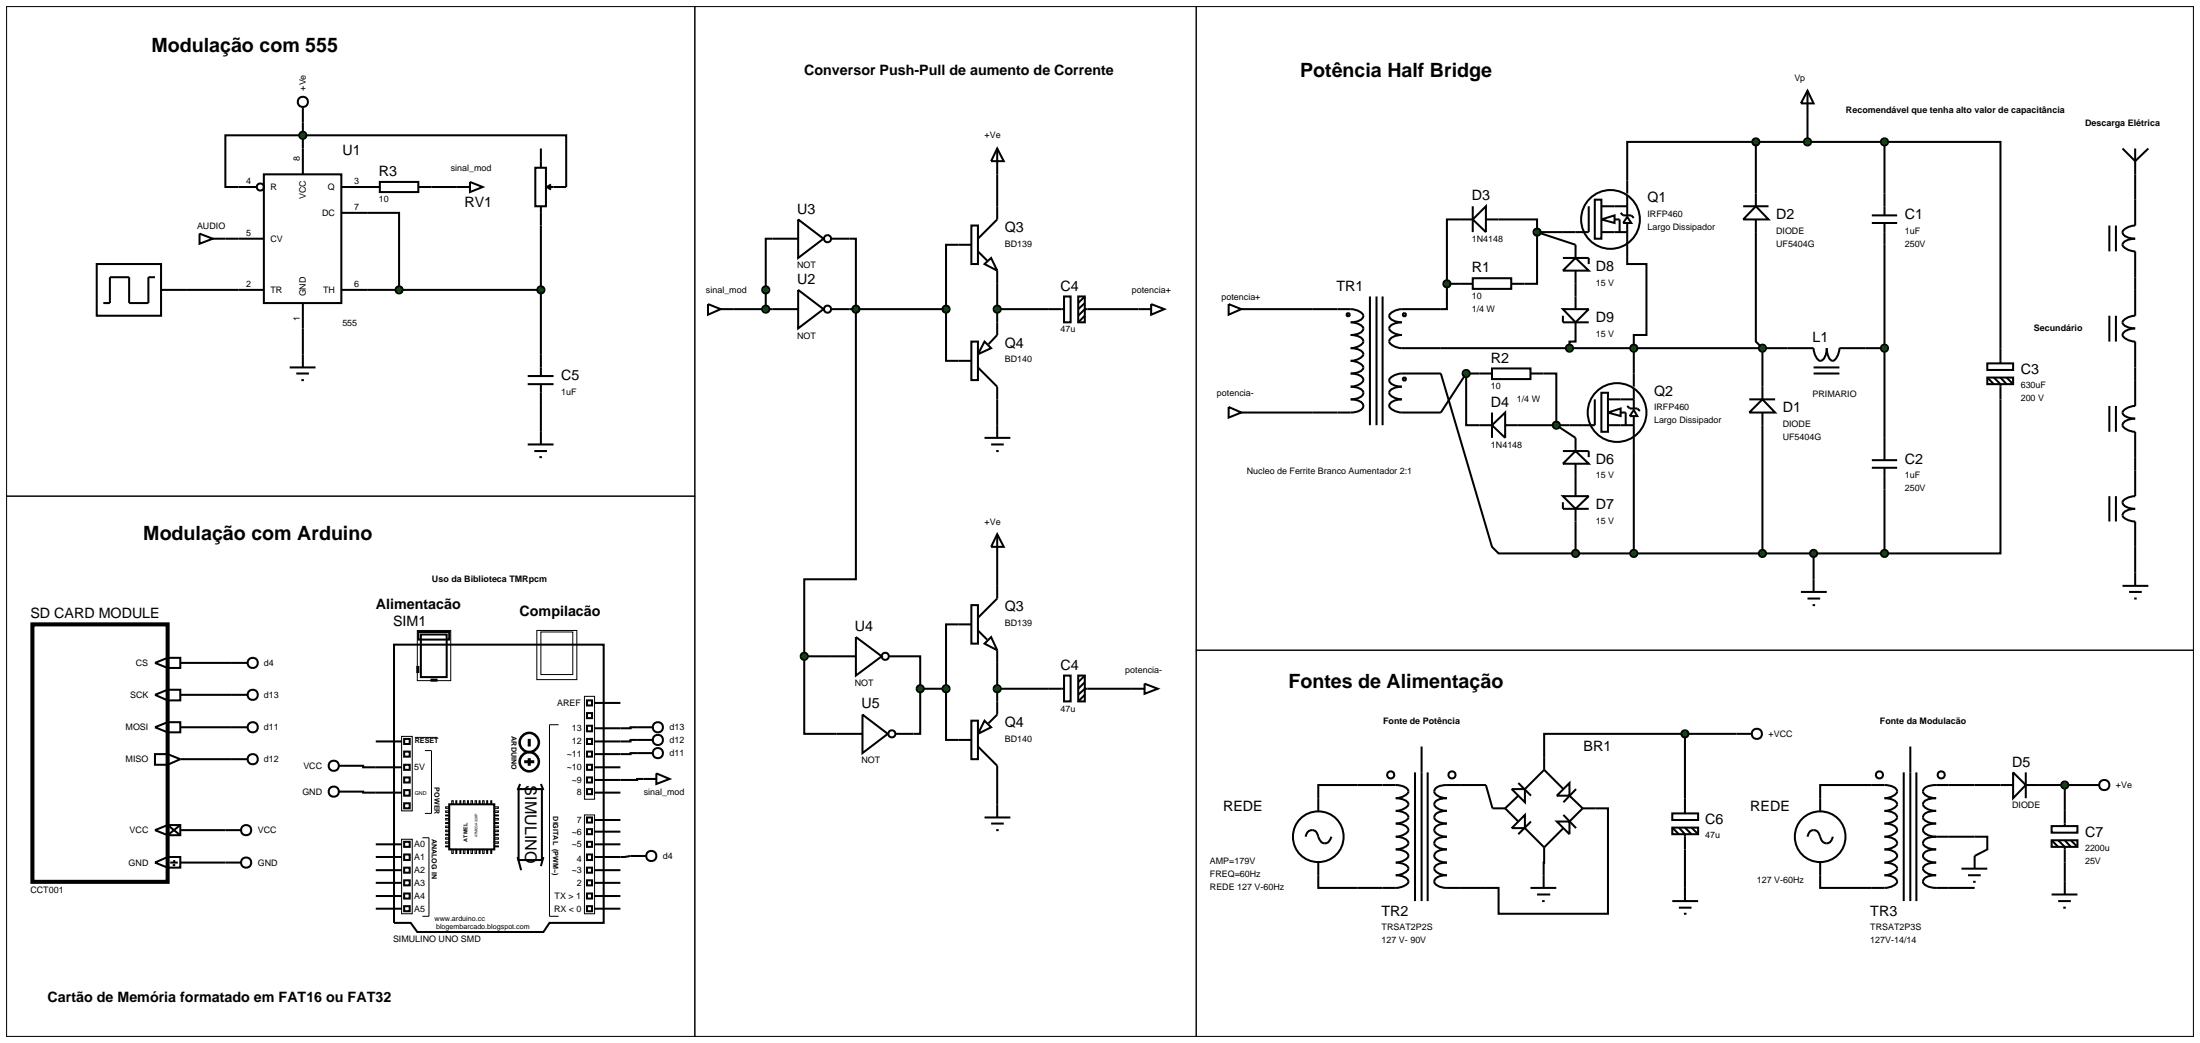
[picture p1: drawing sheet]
<svg xmlns="http://www.w3.org/2000/svg" width="434mm" height="206mm" viewBox="0 0 434 206" stroke-linecap="round" stroke-linejoin="round" font-family="sans-serif">
<g fill="none" stroke="#000" stroke-width=".4">
<path d="M47.1 36.9h-2.6v-10.2h67.3v10.2M59.8 24.2v5.1M85.2 36.9h5M196.9 34.4v6.3M314.9 39.4h1.3v7.7h-1.3zM321.3 38.4v4.1M346.7 28h-25.4v10.2M346.7 28v12.7M346.7 28h25.4M356.9 22.9v5.1M372.1 28h22.9v40.7M372.1 28v10.2"/>
<path d="M421.6 36.9v2.5M36.9 57.2h10.2M44.5 47.1h2.6M72.5 42h6.3v15.2M72.5 57.2h34.3M106.8 44.5v25.4M152.5 47.1h-1.3v13.9M167.7 47.1h1.3v67.2h-10.2v15.2M189.3 48.3h-2.5v12.7M196.9 56v7.6M285.7 56v5h-1.2M285.7 56h2.6"/>
<path d="M288.3 43.3h-2.6v12.7M295.9 43.3h7.6v2.5M303.5 45.8v10.2h-2.5M303.5 45.8l7.6 2.5M311.1 56v2.5M313.7 40.7v5.1h-10.2M316.2 43.3l2.6-.8v1.5zM316.2 45.8h5.1M316.2 40.7h5.1M318.8 43.3h1v2.5M320 42l.5 .5h1.6l.5 .5M321.3 44v8.1h3.8v14h-2.5v10.2"/>
<path d="M321.3 42.8l.8 1.2h-1.6zM344.2 40.7h5M346.7 43.3v24.1l1.3 1.3v10.1M346.7 40.7l2.5 2.6h-5zM372.1 48.3v38.1M421.6 54.7v2.5M59.8 64.8v5.1M144.9 61h7.6M167.7 61h19.1M186.8 61v10.2h2.5M196.9 78.8v5.1M196.9 61h10.2"/>
<path d="M217.2 61h7.6M247.6 61h11.5M284.5 73.7l10.1 34.2 1.3 1.3h15.2M284.5 68.7h73.6a2.73 2.73 0 0 0 1.3 2.5 2.28 2.28 0 0 0 1.3-2.5 2.36 2.36 0 0 0 1.2 2.5 2.73 2.73 0 0 0 1.3-2.5h8.9M289.5 73.7v10.2h2.6M289.5 73.7h2.6M289.5 73.7l-5 7.7M304.8 73.7h2.5v10.2l3.8 2.5M311.1 66.1v1.3h-1.2v1.3M314.9 78.8v5.1h-15.2M316.2 77.5h1.3v7.7h-1.3zM317.5 78.8h5.1"/>
<path d="M322.6 76.5v4.1M345.4 78.8h5.1M358.1 73.7h5.1M358.1 72.5h5.1M395 78.8v30.4h-22.9M421.6 72.5v2.5M106.8 80.1v5.1M247.6 81.4h11.5M311.1 94.1v1.2M317.5 81.4l2.5-.8v1.5zM317.5 83.9h5.1M320 81.4h1v2.5"/>
<path d="M321.3 80.1l.5 .5h1.5l.5 .5M322.6 80.9l.7 1.2h-1.5zM322.6 82.1v27.1M345.4 81.4l2.6-2.6 2.5 2.6zM348 81.4v27.8M372.1 96.6v12.6M421.6 90.2v2.6M196.9 110.5v5.1M311.1 109.2h61M311.1 102.9v6.3M358.1 109.2v5.1M421.6 107.9v5.1"/>
<path d="M35.6 137.1h10.2M35.6 130.8h10.2M158.8 129.5v15.3h6.4M158.8 129.5h5.1M179.1 129.5h2.6v6.4M181.7 135.9v8.9h-1.3M181.7 135.9h5.1M186.8 135.9v10.1h2.5M189.3 123.2h-2.5v12.7M196.9 130.8v7.6M196.9 135.9h10.2M217.2 135.9h6.3"/>
<path d="M35.6 149.8h10.2M35.6 143.5h10.2M69.9 151.1h1.8v.3h2.5M69.9 156.2h1.8v.2h2.5M125.8 148.6h-1.3v.2h-2M125.8 146h-1.3v.3h-2M125.8 143.5h-1.3v.2h-2M127.1 153.7h-1.3v.2h-3.3M196.9 153.7v5M268 154.9h-7.7v2.6M293.4 154.9l1.3 4.6M315 159.5h2.5v20.8h-21.6v-5.1h-2.5"/>
<path d="M332.7 144.8h-27.8v4.6M332.7 144.8v12.7M332.7 144.8h10.2M364.5 154.9h-5.1v2.6M389.9 154.9h5.1M402.6 154.9h8.9M407.7 154.9v5.1M35.6 170.2h8.9M35.6 163.8h8.9M124.5 168.9l-2 .2M260.3 172.7v2.5h7.7M304.9 169.7l-.1 3"/>
<path d="M332.7 167.6v7.6M359.4 172.7v2.5h5.1M389.9 165.1h2.5v2.5l-2.5 1.3M407.7 170.2v3.8"/>
<circle cx="318" cy="43.3" r="5.8"/>
<circle cx="319.3" cy="81.4" r="5.8"/>
</g>
<g fill="#004000" stroke="#000" stroke-width=".4">
<path d="M347.5 68.2l.5-.2-.7 .7zM348 68a.68 .68 0 0 1 .7 .7zM348.7 68.7a.68 .68 0 0 1-.7 .7zM347.3 68.7l.7 .7a.68 .68 0 0 1-.7-.7z"/>
<path d="M322.1 68.2l.5-.2-.7 .7zM322.6 68a.68 .68 0 0 1 .7 .7zM323.3 68.7a.68 .68 0 0 1-.7 .7zM321.9 68.7l.7 .7a.68 .68 0 0 1-.7-.7z"/>
</g>
<g fill="#004000">
<path d="M347.3 68.7l.7-.7 .7 .7-.7 .7z"/>
<path d="M321.9 68.7l.7-.7 .7 .7-.7 .7z"/>
</g>
<g fill="none" stroke="#000" stroke-width=".4">
<path d="M372.1 38.2v4.3M369.6 44h5M369.6 42.5h5M372.1 44v4.3M392.4 71.7h5.1v1.3h-5.1zM392.4 74.5h5.1v1.3h-5.1zM392.4 74.5l1.3 1.3M393.7 74.5l1.3 1.3v3M395 68.7v3M395 74.5l1.2 1.3M396.2 74.5l1.3 1.3M369.6 92.3h5"/>
<path d="M369.6 90.8h5M372.1 86.4v4.4M372.1 92.3v4.3"/>
</g>
<g fill="#004000" stroke="#000" stroke-width=".4">
<path d="M346.2 27.5l.5-.2-.7 .7zM346.7 27.3a.68 .68 0 0 1 .7 .7zM347.4 28a.68 .68 0 0 1-.7 .7zM346 28l.7 .7a.68 .68 0 0 1-.7-.7z"/>
<path d="M347.5 108.7l.5-.2-.7 .7zM348 108.5a.68 .68 0 0 1 .7 .7zM348.7 109.2a.68 .68 0 0 1-.7 .7zM347.3 109.2l.7 .7a.68 .68 0 0 1-.7-.7z"/>
</g>
<g fill="#004000">
<path d="M346 28l.7-.7 .7 .7-.7 .7z"/>
<path d="M347.3 109.2l.7-.7 .7 .7-.7 .7z"/>
</g>
<g fill="none" stroke="#000" stroke-width=".4">
<path d="M270.5 58.5v25.4M271.8 58.5v25.4M273 58.5v25.4M288.3 56h2.5M288.3 43.3h2.5M290.8 54.9h7.6v2.1h-7.6zM290.8 40.7v5.1M293.4 40.7v5.1l-2.6-2.5zM293.4 43.3h2.5M298.4 56h2.6M259.1 61h7.6a2.6 2.6 0 0 1 2.5 1.3 2.2 2.2 0 0 1-2.5 1.3 2.58 2.58 0 0 1 2.5 1.2 2.2 2.2 0 0 1-2.5 1.3 2.2 2.2 0 0 1 2.5 1.3 2.6 2.6 0 0 1-2.5 1.3 2.28 2.28 0 0 1 2.5 1.2 2.6 2.6 0 0 1-2.5 1.3 2.6 2.6 0 0 1 2.5 1.3 2.28 2.28 0 0 1-2.5 1.2 2.2 2.2 0 0 1 2.5 1.3 2.6 2.6 0 0 1-2.5 1.3 2.28 2.28 0 0 1 2.5 1.2 2.2 2.2 0 0 1-2.5 1.3 2.2 2.2 0 0 1 2.5 1.3 2.2 2.2 0 0 1-2.5 1.3h-7.6M284.5 61h-7.7a2.73 2.73 0 0 0-2.5 1.3 2.27 2.27 0 0 0 2.5 1.3 2.36 2.36 0 0 0-2.5 1.2 2.55 2.55 0 0 0 2.5 1.3 2.27 2.27 0 0 0-2.5 1.3 2.73 2.73 0 0 0 2.5 1.3h7.7"/>
<path d="M284.5 73.7h-7.7a2.73 2.73 0 0 0-2.5 1.3 2.27 2.27 0 0 0 2.5 1.3 2.36 2.36 0 0 0-2.5 1.2 2.55 2.55 0 0 0 2.5 1.3 2.27 2.27 0 0 0-2.5 1.3 2.73 2.73 0 0 0 2.5 1.3h7.7M292.1 73.7h2.5M294.6 72.7h7.6v2.1h-7.6zM302.2 73.7h2.6M292.1 83.9h2.5M294.6 83.9l2.6-2.5v5zM294.6 81.4v5M297.2 83.9h2.5"/>
<circle cx="266.2" cy="62.1" r=".31"/>
<circle cx="277.3" cy="62.1" r=".31"/>
<circle cx="277.3" cy="74.8" r=".31"/>
</g>
<g fill="#004000" stroke="#000" stroke-width=".4">
<path d="M285.2 55.5l.5-.2-.7 .7zM285.7 55.3a.68 .68 0 0 1 .7 .7zM285.7 56.7l.7-.7a.68 .68 0 0 1-.7 .7zM285 56l.7 .7a.68 .68 0 0 1-.7-.7z"/>
<path d="M303 45.3l.5-.2-.7 .7zM303.5 45.1a.68 .68 0 0 1 .7 .7zM304.2 45.8a.68 .68 0 0 1-.7 .7zM302.8 45.8l.7 .7a.68 .68 0 0 1-.7-.7z"/>
<path d="M306.8 83.4l.5-.2-.7 .7zM307.3 83.2a.68 .68 0 0 1 .7 .7zM308 83.9a.68 .68 0 0 1-.7 .7zM306.6 83.9l.7 .7a.68 .68 0 0 1-.7-.7z"/>
</g>
<g fill="#004000">
<path d="M285.7 55.3l.7 .7-.7 .7-.7-.7z"/>
<path d="M303.5 45.1l.7 .7-.7 .7-.7-.7z"/>
<path d="M307.3 83.2l.7 .7-.7 .7-.7-.7z"/>
</g>
<path d="M236.2 1.3h196.9v127h-196.9z" fill="none" stroke="#000" stroke-width=".2"/>
<g fill="none" stroke="#000" stroke-width=".4">
<path d="M189.3 48.3h2.5M191.8 44.5h1.3v7.6h-1.3zM193.1 49.6l1.8 1.8M194.4 52.1l1.3-1.2 1.2 2.5zM196.9 40.7v2.6l-3.8 3.8M196.9 53.4v2.6M210.1 58.5h1.3v5.1h-1.3zM212.9 58.5h1.3v5.1h-1.3zM214.2 58.5l-1.3 1.3M214.2 59.8l-1.3 1.2M189.3 71.2h2.5M191.8 67.4h1.3v7.6h-1.3z"/>
<path d="M193.1 72.5l3.8 3.8v2.5M194.4 67.4l1.3 1.3-2.6 1.2zM196.9 63.6v2.5l-1.7 1.8M207.1 61h3M214.2 62.3l-1.3 1.3M217.2 61h-3l-1.3 1.3"/>
</g>
<path d="M196.4 60.5l.5-.2-.7 .7zM196.9 60.3a.68 .68 0 0 1 .7 .7zM197.6 61a.68 .68 0 0 1-.7 .7zM196.2 61l.7 .7a.68 .68 0 0 1-.7-.7z" fill="#004000" stroke="#000" stroke-width=".4"/>
<path d="M196.2 61l.7-.7 .7 .7-.7 .7z" fill="#004000"/>
<g fill="none" stroke="#000" stroke-width=".4">
<path d="M47.1 36.9h3.5M52.1 34.4h15.3v25.4h-15.3zM59.8 21.2v3M59.8 29.3v5.1M67.4 36.9h7.6M75 35.9h7.6v2h-7.6zM82.6 36.9h2.6M105.7 33.1h2.1v7.6h-2.1zM106.8 29.3v3.8M108 36.9h3.8M108 36.9l.8 .5M108.8 36.4l-.8 .5"/>
<path d="M47.1 57.2h5M47.1 47.1h5M59.8 59.8v5M67.4 42h5.1M67.4 57.2h5.1M106.8 40.7v3.8M57.2 72.5h5.1M58.5 73.7h2.5M59.5 75h.5M59.8 69.9v2.6M104.2 74.2h5.1M104.2 75.8h5.1"/>
<path d="M106.8 69.9v4.3M106.8 75.8v4.3M104.2 87.7h5.1M105.5 89h2.5M106.5 90.2h.5M106.8 85.2v2.5M194.4 86.4h5.1M195.7 87.7h2.5M196.7 89h.5M196.9 83.9v2.5"/>
<circle cx="51.4" cy="36.9" r=".7"/>
<circle cx="59.8" cy="20.1" r="1.01"/>
</g>
<path d="M59.3 26.2l.5-.2-.7 .7zM59.8 26a.68 .68 0 0 1 .7 .7zM60.5 26.7a.68 .68 0 0 1-.7 .7zM59.1 26.7l.7 .7a.68 .68 0 0 1-.7-.7z" fill="#004000" stroke="#000" stroke-width=".4"/>
<path d="M59.8 26l.7 .7-.7 .7-.7-.7z" fill="#004000"/>
<path d="M1.3 1.3h135.9v96.6h-135.9zM236.2 128.3h196.9v76.2h-196.9z" fill="none" stroke="#000" stroke-width=".2"/>
<g fill="none" stroke="#000" stroke-width=".4">
<path d="M260.3 157.5v2.5M268 154.9h7.6a2.27 2.27 0 0 1 2.5 1.3 2.73 2.73 0 0 1-2.5 1.3 2.36 2.36 0 0 1 2.5 1.2 2.73 2.73 0 0 1-2.5 1.3 2.28 2.28 0 0 1 2.5 1.3 2.7 2.7 0 0 1-2.5 1.2 2.27 2.27 0 0 1 2.5 1.3 2.73 2.73 0 0 1-2.5 1.3 2.27 2.27 0 0 1 2.5 1.3 2.7 2.7 0 0 1-2.5 1.2 2.27 2.27 0 0 1 2.5 1.3 2.73 2.73 0 0 1-2.5 1.3 2.36 2.36 0 0 1 2.5 1.2 2.73 2.73 0 0 1-2.5 1.3 2.28 2.28 0 0 1 2.5 1.3 2.7 2.7 0 0 1-2.5 1.2h-7.6M279.4 152.4v25.4M280.7 147.3v30.5M281.9 152.4v25.4M293.4 154.9h-7.7a2.77 2.77 0 0 0-2.4 .9 .93 .93 0 0 0 .6 1.2l1.1 .4 .7 .1a2.92 2.92 0 0 0-2.4 .9 .9 .9 0 0 0 .6 1.1l1.1 .4 .7 .1a2.77 2.77 0 0 0-2.4 .9 .87 .87 0 0 0 .6 1.2l1.1 .3 .7 .1a2.77 2.77 0 0 0-2.4 .9 .93 .93 0 0 0 .6 1.2l1.1 .4 .7 .1a2.77 2.77 0 0 0-2.4 .9 .87 .87 0 0 0 .6 1.2l1.1 .3 .7 .1a2.77 2.77 0 0 0-2.4 .9 .93 .93 0 0 0 .6 1.2l1.1 .4 .7 .1a2.92 2.92 0 0 0-2.4 .9 .9 .9 0 0 0 .6 1.1l1.1 .4 .7 .1a2.77 2.77 0 0 0-2.4 .9 .87 .87 0 0 0 .6 1.2l1.1 .3 .7 .1h7.7M294.7 159.5h2.5M297.2 159.5l2.6 2.6M298.5 155.7h2.6v2.6zM299.8 154.5l2.5 2.5M299.8 157l-2.6 2.5M304.9 151.9l-3.8 3.8"/>
<path d="M304.9 151.9l3.8 3.8M304.9 149.4v2.5M307.4 157l2.5-2.5v2.5zM309.9 157l2.6 2.5M311.2 155.7l-2.5 2.6M312.5 159.5l-2.6 2.6M312.5 159.5h2.5M332.7 157.5v3M342.9 144.8h3M359.4 157.5v2.5M364.5 154.9h7.6a2.2 2.2 0 0 1 2.5 1.3 2.6 2.6 0 0 1-2.5 1.3 2.28 2.28 0 0 1 2.5 1.2 2.6 2.6 0 0 1-2.5 1.3 2.2 2.2 0 0 1 2.5 1.3 2.57 2.57 0 0 1-2.5 1.2 2.2 2.2 0 0 1 2.5 1.3 2.6 2.6 0 0 1-2.5 1.3 2.2 2.2 0 0 1 2.5 1.3 2.58 2.58 0 0 1-2.5 1.2 2.2 2.2 0 0 1 2.5 1.3 2.6 2.6 0 0 1-2.5 1.3 2.28 2.28 0 0 1 2.5 1.2 2.6 2.6 0 0 1-2.5 1.3 2.2 2.2 0 0 1 2.5 1.3 2.57 2.57 0 0 1-2.5 1.2h-7.6M375.9 152.4v25.4"/>
<path d="M377.2 147.3v30.5M378.4 152.4v25.4M389.9 154.9h-7.6a2.9 2.9 0 0 0-2.5 .9 .92 .92 0 0 0 .6 1.2l1.2 .4 .7 .1a3.1 3.1 0 0 0-2.5 .9 .9 .9 0 0 0 .6 1.1l1.2 .4 .7 .1a2.9 2.9 0 0 0-2.5 .9 .86 .86 0 0 0 .6 1.2l1.2 .3 .7 .1a2.9 2.9 0 0 0-2.5 .9 .92 .92 0 0 0 .6 1.2l1.2 .4 .7 .1M257.8 165.1a1.25 1.25 0 0 1 1.3-1.3 1.25 1.25 0 0 1 1.2 1.3 1.3 1.3 0 0 0 2 1l.6-1M260.3 170.2v2.5M298.5 163.4l2.6-2.6v2.6zM301.1 163.4l3.8 3.8M302.2 175.2h5.1M302.3 162.1l-2.5 2.5M303.5 176.5h2.6M304.5 177.8h.5M304.8 172.7v2.5"/>
<path d="M304.9 167.2v2.5M307.4 162.1h2.5v2.5zM308.7 160.8l2.5 2.6M308.7 163.4l-3.8 3.8M330.2 160.5h5.1v1.3h-5.1zM330.2 163.3h5.1v1.3h-5.1zM330.2 163.3l1.3 1.3M330.2 177.8h5.1M331.5 163.3l1.2 1.3v3M331.5 179.1h2.5M332.7 175.2v2.6M332.7 163.3l1.3 1.3"/>
<path d="M334 163.3l1.3 1.3M356.9 165.1a1.19 1.19 0 0 1 1-1.3 1.19 1.19 0 0 1 1.3 .9l.2 .4a1.25 1.25 0 0 0 1.3 1.3 1.25 1.25 0 0 0 1.2-1.3M359.4 170.2v2.5M382.3 165.1a2.9 2.9 0 0 0-2.5 .9 .86 .86 0 0 0 .6 1.2l1.2 .3 .7 .1a2.9 2.9 0 0 0-2.5 .9 .92 .92 0 0 0 .6 1.2l1.2 .4 .7 .1a3.1 3.1 0 0 0-2.5 .9 .9 .9 0 0 0 .6 1.1l1.2 .4 .7 .1a2.9 2.9 0 0 0-2.5 .9 .86 .86 0 0 0 .6 1.2l1.2 .3 .7 .1h7.6M382.3 165.1h7.6M332.5 180.3h.5"/>
<circle cx="274.6" cy="152.9" r=".7"/>
<circle cx="286.7" cy="152.9" r=".7"/>
<circle cx="346.9" cy="144.8" r="1.01"/>
<circle cx="371.1" cy="152.9" r=".7"/>
<circle cx="383.3" cy="152.9" r=".7"/>
<circle cx="260.3" cy="165.1" r="5"/>
<circle cx="359.4" cy="165.1" r="5"/>
</g>
<path d="M332.2 144.3l.5-.2-.7 .7zM332.7 144.1a.68 .68 0 0 1 .7 .7zM332.7 145.5l.7-.7a.68 .68 0 0 1-.7 .7zM332 144.8l.7 .7a.68 .68 0 0 1-.7-.7z" fill="#004000" stroke="#000" stroke-width=".4"/>
<path d="M332.7 144.1l.7 .7-.7 .7-.7-.7z" fill="#004000"/>
<g fill="none" stroke="#000" stroke-width=".4">
<path d="M419.1 29.3l2.5 2.5 2.6-2.5M421.6 39.4v5.1a2.73 2.73 0 0 0-2.5 1.3 2.28 2.28 0 0 0 2.5 1.3 2.36 2.36 0 0 0-2.5 1.2 2.73 2.73 0 0 0 2.5 1.3v5.1M421.6 29.3v7.6M416.5 44.5v5.1M417.8 44.5v5.1M421.6 57.2v5.1a2.73 2.73 0 0 0-2.5 1.3 2.36 2.36 0 0 0 2.5 1.2 2.4 2.4 0 0 0-2.5 1.3 2.73 2.73 0 0 0 2.5 1.3v5.1M416.5 62.3v5.1M417.8 62.3v5.1M421.6 75v5.1a2.73 2.73 0 0 0-2.5 1.3 2.36 2.36 0 0 0 2.5 1.2 2.27 2.27 0 0 0-2.5 1.3 2.73 2.73 0 0 0 2.5 1.3v5M416.5 80.1v5.1M416.5 97.9v5M417.8 80.1v5.1"/>
<path d="M417.8 97.9v5M421.6 92.8v5.1a2.7 2.7 0 0 0-2.5 1.2 2.27 2.27 0 0 0 2.5 1.3 2.28 2.28 0 0 0-2.5 1.3 2.7 2.7 0 0 0 2.5 1.2v5M191.8 119.4h1.3v7.6h-1.3zM196.9 115.6v2.5l-3.8 3.8M355.6 116.8h5.1M356.9 118.1h2.5M357.9 119.4h.5M358.1 114.3v2.5M419.1 115.6h5.1M420.4 116.8h2.5M421.4 118.1h.5M421.6 113v2.6"/>
<path d="M77.8 127.2h41.4v54.9h-10.7l-1.2 1.8h-24.9l-1.3-1.8h-3.3zM82.4 131.6h.2v1h-.2zM82.6 124.7h6.1v1.5h-6.1zM83.1 125.2h5.1v8.4h-5.1zM85.2 134.1h1v.2h-1zM115.9 138.2h1v1h-1zM117.4 138.7h5.1M189.3 123.2h2.5M193.1 124.4l1.8 1.8M194.4 127l1.3-1.3 1.2 2.6zM196.9 128.3v2.5M196.9 138.4v2.6l-1.7 1.7"/>
<path d="M207.1 135.9h3M210.1 133.3h1.3v5.1h-1.3zM212.9 133.3h1.3v5.1h-1.3zM214.2 133.3l-1.3 1.3M214.2 134.6l-1.3 1.3M214.2 137.1l-1.3 1.3M217.2 135.9h-3l-1.3 1.2M74.2 156.4h5.1M74.2 151.4h5.1M74.2 146.3h5.1M79.8 145.8h1.1v1h-1.1zM79.8 148.3h1.1v1h-1.1z"/>
<path d="M79.8 150.9h1.1v1h-1.1zM79.8 153.4h1.1v1h-1.1zM79.8 155.9h1.1v1.1h-1.1zM79.8 158.5h1.1v1h-1.1zM88.7 158.7h8.9v8.9h-8.9zM102.4 155.7h4.6v14h-4.6zM102.7 154.7l-.5 1.2M106.8 154.7l.5 1.2M115.9 143.2h1v1.1h-1zM115.9 145.8h1v1h-1zM115.9 148.3h1v1h-1zM115.9 150.9h1v1h-1z"/>
<path d="M115.9 153.4h1v1h-1zM115.9 155.7h1v1h-1zM115.9 140.7h1v1h-1zM117.4 156.4h5.1M117.4 153.9h5.1M117.4 151.4h5.1M117.4 148.8h5.1M117.4 146.3h5.1M117.4 143.7h5.1M189.3 146h2.5M191.8 142.2h1.3v7.6h-1.3zM193.1 147.3l3.8 3.8v2.6"/>
<path d="M194.4 142.2l1.3 1.3-2.6 1.3zM395 154.9h2.5M397.5 152.4l2.5 2.5-2.5 2.6zM400 152.4v5.1M400 154.9h2.6M407.7 160v3M411.5 154.9h3M74.2 179.3h5.1M74.2 176.8h5.1M74.2 174.2h5.1M74.2 171.7h5.1M74.2 169.1h5.1"/>
<path d="M74.2 166.6h5.1M79.8 166.1h1.1v1h-1.1zM79.8 168.6h1.1v1.1h-1.1zM79.8 171.2h1.1v1h-1.1zM79.8 173.7h1.1v1h-1.1zM79.8 176.3h1.1v1h-1.1zM79.8 178.8h1.1v1h-1.1zM102.2 169.1l.7 2.6M107.3 169.1l-.5 1.8M115.9 161.3h1v1h-1zM115.9 163.6h1v1h-1zM115.9 166.1h1v1h-1z"/>
<path d="M115.9 168.6h1v1.1h-1zM115.9 171.2h1v1h-1zM115.9 173.7h1v1h-1zM115.9 176.3h1v1h-1zM115.9 178.8h1v1h-1zM117.4 179.3h5.1M117.4 176.8h5.1M117.4 174.2h5.1M117.4 171.7h5.1M117.4 169.1h5.1M117.4 166.6h5.1M117.4 164.1h5.1"/>
<path d="M117.4 161.8h5.1M405.1 163h5.1v1.3h-5.1zM405.1 165.8h5.1v1.3h-5.1zM405.1 165.8l1.3 1.3M406.4 165.8l1.3 1.3v3.1M407.7 165.8l1.2 1.3M408.9 165.8l1.3 1.3"/>
<circle cx="415.5" cy="154.9" r="1.01"/>
</g>
<g fill="none" stroke="#000" stroke-width=".2">
<path d="M1.3 97.9h135.9v106.6h-135.9zM82.4 124.4h6.6v9.9h-6.6zM106 124.4h7.9v9.7h-7.9zM106.8 124.7h6.3v8.4h-6.3zM115.4 137.4h2v20.3h-2zM79.3 145.3h2.1v14.7h-2.1zM81.9 145.5h4.5M83.9 148.1h1.3v12.4h-1.3M88 159.2h.7v.3h-.7zM89.2 158h.3v.7h-.3zM90 158h.2v.7h-.2zM90.8 158h.2v.7h-.2z"/>
<path d="M91.5 158h.3v.7h-.3zM92.3 158h.2v.7h-.2zM93 158h.3v.7h-.3zM93.8 158h.3v.7h-.3zM94.6 158h.2v.7h-.2zM95.3 158h.3v.7h-.3zM96.1 158h.2v.7h-.2zM96.9 158h.2v.7h-.2zM97.6 159.2h.8v.3h-.8zM110.3 143h-1.8v37.8h1.8M79.3 165.6h2.1v14.7h-2.1zM83.4 165.3h1.3v15.5h-1.3"/>
<path d="M88 160h.7v.3h-.7zM88 160.8h.7v.2h-.7zM88 161.5h.7v.3h-.7zM88 162.3h.7v.2h-.7zM88 163h.7v.3h-.7zM88 163.8h.7v.3h-.7zM88 164.6h.7v.2h-.7zM88 165.3h.7v.3h-.7zM88 166.1h.7v.3h-.7zM88 166.9h.7v.2h-.7zM89.2 167.6h.3v.8h-.3zM90 167.6h.2v.8h-.2z"/>
<path d="M90.8 167.6h.2v.8h-.2zM91.5 167.6h.3v.8h-.3zM92.3 167.6h.2v.8h-.2zM93 167.6h.3v.8h-.3zM93.8 167.6h.3v.8h-.3zM94.6 167.6h.2v.8h-.2zM95.3 167.6h.3v.8h-.3zM96.1 167.6h.2v.8h-.2zM96.9 167.6h.2v.8h-.2zM97.6 160h.8v.3h-.8zM97.6 160.8h.8v.2h-.8zM97.6 161.5h.8v.3h-.8z"/>
<path d="M97.6 162.3h.8v.2h-.8zM97.6 163h.8v.3h-.8zM97.6 163.8h.8v.3h-.8zM97.6 164.6h.8v.2h-.8zM97.6 165.3h.8v.3h-.8zM97.6 166.1h.8v.3h-.8zM97.6 166.9h.8v.2h-.8zM115.4 160.8h2v19.5h-2z"/>
</g>
<g fill="none" stroke="#000" stroke-width=".5">
<circle cx="104.5" cy="150.3" r="1.89"/>
<circle cx="104.5" cy="146.5" r="1.89"/>
</g>
<path d="M103.5 150.3h2M104.5 145.8v1.5M104.5 149.6v1.5" fill="none" stroke="#000" stroke-width=".6" stroke-linecap="butt"/>
<path d="M196.4 135.4l.5-.2-.7 .7zM196.9 135.2a.68 .68 0 0 1 .7 .7zM197.6 135.9a.68 .68 0 0 1-.7 .7zM196.2 135.9l.7 .7a.68 .68 0 0 1-.7-.7z" fill="#004000" stroke="#000" stroke-width=".4"/>
<path d="M196.2 135.9l.7-.7 .7 .7-.7 .7z" fill="#004000"/>
<path d="M196.9 158.7v2.6M194.4 161.3h5.1M195.7 162.5h2.5M196.7 163.8h.5" fill="none" stroke="#000" stroke-width=".4"/>
<g fill="#004000" stroke="#000" stroke-width=".4">
<path d="M289 73.2l.5-.2-.7 .7zM289.5 73a.68 .68 0 0 1 .7 .7zM290.2 73.7a.68 .68 0 0 1-.7 .7zM288.8 73.7l.7 .7a.68 .68 0 0 1-.7-.7z"/>
<path d="M322.1 108.7l.5-.2-.7 .7zM322.6 108.5a.68 .68 0 0 1 .7 .7zM323.3 109.2a.68 .68 0 0 1-.7 .7zM321.9 109.2l.7 .7a.68 .68 0 0 1-.7-.7z"/>
<path d="M357.6 108.7l.5-.2-.7 .7zM358.1 108.5a.68 .68 0 0 1 .7 .7zM358.8 109.2a.68 .68 0 0 1-.7 .7zM357.4 109.2l.7 .7a.68 .68 0 0 1-.7-.7z"/>
<path d="M371.6 108.7l.5-.2-.7 .7zM372.1 108.5a.68 .68 0 0 1 .7 .7zM372.8 109.2a.68 .68 0 0 1-.7 .7zM371.4 109.2l.7 .7a.68 .68 0 0 1-.7-.7z"/>
</g>
<g fill="#004000">
<path d="M288.8 73.7l.7-.7 .7 .7-.7 .7z"/>
<path d="M321.9 109.2l.7-.7 .7 .7-.7 .7z"/>
<path d="M357.4 109.2l.7-.7 .7 .7-.7 .7z"/>
<path d="M371.4 109.2l.7-.7 .7 .7-.7 .7z"/>
</g>
<path d="M387.3 171.4h5.1M388.6 172.7h2.5M389.6 174h.5M389.9 168.9v2.5M405.1 176.5h5.1M406.4 177.8h2.5M407.4 179.1h.5M407.7 174v2.5" fill="none" stroke="#000" stroke-width=".4"/>
<path d="M407.2 154.4l.5-.2-.7 .7zM407.7 154.2a.68 .68 0 0 1 .7 .7zM408.4 154.9a.68 .68 0 0 1-.7 .7zM407 154.9l.7 .7a.68 .68 0 0 1-.7-.7z" fill="#004000" stroke="#000" stroke-width=".4"/>
<path d="M407.7 154.2l.7 .7-.7 .7-.7-.7z" fill="#004000"/>
<g fill="none" stroke="#000" stroke-width=".4">
<path d="M152.5 47.1h5.1M157.6 57.2l5 3.8-5 3.8zM157.6 43.3l5 3.8-5 3.8zM164.2 47.1h3.5M152.5 61h5.1M164.2 61h3.5M163.9 129.5h5.1M169 125.7l5.1 3.8-5.1 3.8zM175.6 129.5h3.5M165.2 144.8h5.1M170.3 141l5 3.8-5 3.8zM176.9 144.8h3.5"/>
<circle cx="163.4" cy="47.1" r=".7"/>
<circle cx="163.4" cy="61" r=".7"/>
<circle cx="174.8" cy="129.5" r=".7"/>
<circle cx="176.1" cy="144.8" r=".7"/>
</g>
<g fill="#004000" stroke="#000" stroke-width=".4">
<path d="M168.5 60.5l.5-.2-.7 .7zM169 60.3a.68 .68 0 0 1 .7 .7zM169.7 61a.68 .68 0 0 1-.7 .7zM168.3 61l.7 .7a.68 .68 0 0 1-.7-.7z"/>
<path d="M186.3 60.5l.5-.2-.7 .7zM186.8 60.3a.68 .68 0 0 1 .7 .7zM187.5 61a.68 .68 0 0 1-.7 .7zM186.1 61l.7 .7a.68 .68 0 0 1-.7-.7z"/>
<path d="M186.3 135.4l.5-.2-.7 .7zM186.8 135.2a.68 .68 0 0 1 .7 .7zM187.5 135.9a.68 .68 0 0 1-.7 .7zM186.1 135.9l.7 .7a.68 .68 0 0 1-.7-.7z"/>
<path d="M150.7 56.7l.5-.2-.7 .7zM151.2 56.5a.68 .68 0 0 1 .7 .7zM151.2 57.9l.7-.7a.68 .68 0 0 1-.7 .7zM150.5 57.2l.7 .7a.68 .68 0 0 1-.7-.7z"/>
<path d="M181.2 135.4l.5-.2-.7 .7zM181.7 135.2a.68 .68 0 0 1 .7 .7zM182.4 135.9a.68 .68 0 0 1-.7 .7zM181 135.9l.7 .7a.68 .68 0 0 1-.7-.7z"/>
</g>
<g fill="#004000">
<path d="M169 60.3l.7 .7-.7 .7-.7-.7z"/>
<path d="M186.1 61l.7-.7 .7 .7-.7 .7z"/>
<path d="M186.1 135.9l.7-.7 .7 .7-.7 .7z"/>
<path d="M151.2 56.5l.7 .7-.7 .7-.7-.7z"/>
<path d="M181 135.9l.7-.7 .7 .7-.7 .7z"/>
</g>
<path d="M137.2 1.3h99v203.2h-99z" fill="none" stroke="#000" stroke-width=".2"/>
<path d="M308.6 50.9h5.1v1.2M311.1 50.9l2.6 2.5h-5.1zM311.1 48.3v2.6M311.1 53.4v2.6M308.6 97.9h5.1l-2.6 2.5zM308.6 89h5.1v1.2M308.6 99.1v1.3h5.1M311.1 89l2.6 2.5h-5.1zM311.1 86.4v2.6M311.1 91.5v2.6M311.1 95.3v2.6M311.1 100.4v2.5" fill="none" stroke="#000" stroke-width=".4"/>
<path d="M310.6 108.7l.5-.2-.7 .7zM311.1 108.5a.68 .68 0 0 1 .7 .7zM311.1 109.9l.7-.7a.68 .68 0 0 1-.7 .7zM310.4 109.2l.7 .7a.68 .68 0 0 1-.7-.7z" fill="#004000" stroke="#000" stroke-width=".4"/>
<path d="M311.1 108.5l.7 .7-.7 .7-.7-.7z" fill="#004000"/>
<path d="M311.1 58.5v2.5M308.6 61h5.1l-2.6 2.6zM308.6 62.3v1.3h5.1M311.1 63.6v2.5" fill="none" stroke="#000" stroke-width=".4"/>
<path d="M309.4 68.2l.5-.2-.7 .7zM309.9 68a.68 .68 0 0 1 .7 .7zM309.9 69.4l.7-.7a.68 .68 0 0 1-.7 .7zM309.2 68.7l.7 .7a.68 .68 0 0 1-.7-.7z" fill="#004000" stroke="#000" stroke-width=".4"/>
<path d="M309.2 68.7l.7-.7 .7 .7-.7 .7z" fill="#004000"/>
<path d="M6.4 123.2h26.7v50.8h-26.7z" fill="none" stroke="#000" stroke-width=".8" stroke-linecap="butt"/>
<g fill="none" stroke="#000" stroke-width=".4">
<path d="M90.2 36.9h2.6M92.8 35.9l2.5 1-2.5 1zM39.4 46.1l2.6 1-2.6 1zM42 47.1h2.5M139.8 60l2.5 1-2.5 1.1zM142.3 61h2.6M30.6 130.8l2.5-1h2.5v2h-2.5zM30.6 137.1l2.5-1h2.5v2.1h-2.5zM33.1 129.8v2M33.1 136.1v2.1M45.8 137.1h3M45.8 130.8h3"/>
<path d="M30.6 143.5l2.5-1h2.5v2h-2.5zM30.6 148.8h2.5l2.5 1-2.5 1.1h-2.5zM33.1 142.5v2M33.1 148.8v2.1M45.8 143.5h3M45.8 149.8h3M66.9 151.1h3M66.9 156.2h3M125.8 148.6h3.1M125.8 146h3.1M125.8 143.5h3.1M127.1 153.7h2.5"/>
<path d="M129.6 152.6l2.6 1.1-2.6 1zM30.6 163.8l2.5-1h2.5v2h-2.5zM30.6 170.2l2.5-1.1h2.5v2.1h-2.5zM33.1 169.1v2.1M33.6 170.2h1.5M34.1 170.7h.5M34.4 169.7v.5M35.6 162.8l-2.5 2v-2l2.5 2M44.5 170.2h3.1M44.5 163.8h3.1M124.5 168.9h3.1"/>
<circle cx="49.9" cy="130.8" r="1.01"/>
<circle cx="49.9" cy="137.1" r="1.01"/>
<circle cx="49.9" cy="143.5" r="1.01"/>
<circle cx="49.9" cy="149.8" r="1.01"/>
<circle cx="65.9" cy="151.1" r="1.01"/>
<circle cx="65.9" cy="156.2" r="1.01"/>
<circle cx="129.9" cy="143.5" r="1.01"/>
<circle cx="129.9" cy="146" r="1.01"/>
<circle cx="129.9" cy="148.6" r="1.01"/>
<circle cx="48.6" cy="170.2" r="1.01"/>
<circle cx="48.6" cy="163.8" r="1.01"/>
<circle cx="128.6" cy="168.9" r="1.01"/>
</g>
<path d="M150.7 60.5l.5-.2-.7 .7zM151.2 60.3a.68 .68 0 0 1 .7 .7zM151.9 61a.68 .68 0 0 1-.7 .7zM150.5 61l.7 .7a.68 .68 0 0 1-.7-.7z" fill="#004000" stroke="#000" stroke-width=".4"/>
<path d="M151.2 60.3l.7 .7-.7 .7-.7-.7z" fill="#004000"/>
<path d="M224.8 61h2.5M227.3 60l2.6 1-2.6 1.1zM242.6 60l2.5 1-2.5 1.1zM245.1 61h2.5M242.6 80.3l2.5 1.1-2.5 1zM245.1 81.4h2.5M223.5 135.9h2.5M226 134.9l2.6 1-2.6 1z" fill="none" stroke="#000" stroke-width=".4"/>
<g fill="#004000" stroke="#000" stroke-width=".4">
<path d="M106.3 56.7l.5-.2-.7 .7zM106.8 56.5a.68 .68 0 0 1 .7 .7zM106.8 57.9l.7-.7a.68 .68 0 0 1-.7 .7zM106.1 57.2l.7 .7a.68 .68 0 0 1-.7-.7z"/>
<path d="M78.3 56.7l.5-.2-.7 .7zM78.8 56.5a.68 .68 0 0 1 .7 .7zM78.8 57.9l.7-.7a.68 .68 0 0 1-.7 .7zM78.1 57.2l.7 .7a.68 .68 0 0 1-.7-.7z"/>
</g>
<g fill="#004000">
<path d="M106.8 56.5l.7 .7-.7 .7-.7-.7z"/>
<path d="M78.8 56.5l.7 .7-.7 .7-.7-.7z"/>
</g>
<path d="M19.1 52.1h12.7v10.2h-12.7zM30.6 54.7h-1.3v5.1h-3.8v-5.1h-3.8v5.1h-1.3M31.8 57.2h5.1" fill="none" stroke="#000" stroke-width=".4"/>
<path d="M158.3 129l.5-.2-.7 .7zM158.8 128.8a.68 .68 0 0 1 .7 .7zM159.5 129.5a.68 .68 0 0 1-.7 .7zM158.1 129.5l.7 .7a.68 .68 0 0 1-.7-.7z" fill="#004000" stroke="#000" stroke-width=".4"/>
<path d="M158.8 128.8l.7 .7-.7 .7-.7-.7z" fill="#004000"/>
<path d="M196.9 29.3l1.3 2.5h-2.5zM196.9 29.3v5.1M196.9 105.4l1.3 2.5h-2.5zM196.9 105.4v5.1" fill="none" stroke="#000" stroke-width=".4"/>
<g fill="#004000" stroke="#000" stroke-width=".4">
<path d="M371.6 27.5l.5-.2-.7 .7zM372.1 27.3a.68 .68 0 0 1 .7 .7zM372.8 28a.68 .68 0 0 1-.7 .7zM371.4 28l.7 .7a.68 .68 0 0 1-.7-.7z"/>
<path d="M371.6 68.2l.5-.2-.7 .7zM372.1 68a.68 .68 0 0 1 .7 .7zM372.8 68.7a.68 .68 0 0 1-.7 .7zM371.4 68.7l.7 .7a.68 .68 0 0 1-.7-.7z"/>
</g>
<g fill="#004000">
<path d="M371.4 28l.7-.7 .7 .7-.7 .7z"/>
<path d="M371.4 68.7l.7-.7 .7 .7-.7 .7z"/>
</g>
<path d="M356.9 17.9l1.2 2.5h-2.5zM356.9 17.9v5" fill="none" stroke="#000" stroke-width=".4"/>
<path d="M356.4 27.5l.5-.2-.7 .7zM356.9 27.3a.68 .68 0 0 1 .7 .7zM356.9 28.7l.7-.7a.68 .68 0 0 1-.7 .7zM356.2 28l.7 .7a.68 .68 0 0 1-.7-.7z" fill="#004000" stroke="#000" stroke-width=".4"/>
<path d="M356.2 28l.7-.7 .7 .7-.7 .7z" fill="#004000"/>
<g font-size="3.9">
<text x="29.9" y="10.2">Modulação com 555</text>
<text x="256.7" y="15.2">Potência Half Bridge</text>
<text x="28.3" y="106.6">Modulação com Arduino</text>
<text x="254.4" y="135.8">Fontes de Alimentação</text>
</g>
<text font-size="3.2" x="103.7" y="155" transform="rotate(90 103.7 155)">SIMULINO</text>
<g font-size="2.8">
<text x="158.8" y="14.9">Conversor Push-Pull de aumento de Corrente</text>
<text x="67.6" y="30.7">U1</text>
<text x="74.8" y="34.8">R3</text>
<text x="91.7" y="40.9">RV1</text>
<text x="290.6" y="39.6">D3</text>
<text x="325.3" y="40">Q1</text>
<text x="157.4" y="42.2">U3</text>
<text x="198.4" y="45.9">Q3</text>
<text x="350.7" y="43.3">D2</text>
<text x="376.1" y="43.3">C1</text>
<text x="290.6" y="53.8">R1</text>
<text x="315.1" y="53.5">D8</text>
<text x="157.4" y="56.1">U2</text>
<text x="209.4" y="57.4">C4</text>
<text x="263.9" y="57.4">TR1</text>
<text x="315.1" y="63.6">D9</text>
<text x="198.4" y="68.7">Q4</text>
<text x="294.4" y="71.6">R2</text>
<text x="357.9" y="67.6">L1</text>
<text x="110.8" y="75.1">C5</text>
<text x="399" y="73.8">C3</text>
<text x="294.4" y="80.3">D4</text>
<text x="326.6" y="78.1">Q2</text>
<text x="352" y="81.4">D1</text>
<text x="315.1" y="91.6">D6</text>
<text x="376.1" y="91.6">C2</text>
<text x="315.1" y="100.5">D7</text>
<text x="6" y="121.9">SD CARD MODULE</text>
<text x="74.2" y="120.3">Alimentacão</text>
<text x="77.6" y="123.5">SIM1</text>
<text x="102.6" y="121.5">Compilacão</text>
<text x="168.8" y="124.6">U4</text>
<text x="198.4" y="120.7">Q3</text>
<text x="209.4" y="132.2">C4</text>
<text x="170.1" y="139.8">U5</text>
<text x="198.4" y="143.5">Q4</text>
<text x="312.7" y="148.3">BR1</text>
<text x="397.3" y="151.3">D5</text>
<text x="241.5" y="160.1">REDE</text>
<text x="345.6" y="160.1">REDE</text>
<text x="336.7" y="162.6">C6</text>
<text x="411.7" y="165.1">C7</text>
<text x="272.8" y="180.8">TR2</text>
<text x="369.3" y="180.8">TR3</text>
<text x="9.4" y="197.7">Cartão de Memória formatado em FAT16 ou FAT32</text>
</g>
<g font-size="1.8">
<text x="60.4" y="17.9" transform="rotate(-90 60.4 17.9)">+Ve</text>
<text x="354.3" y="15.9">Vp</text>
<text x="364.5" y="22.3">Recomendável que tenha alto valor de capacitância</text>
<text x="194.4" y="27.3">+Ve</text>
<text x="411.7" y="24.8">Descarga Elétrica</text>
<text x="59.2" y="31.8" transform="rotate(-90 59.2 31.8)">8</text>
<text x="89" y="33.7">sinal_mod</text>
<text x="48.6" y="36.3">4</text>
<text x="53.4" y="37.5">R</text>
<text x="60.4" y="39.3" transform="rotate(-90 60.4 39.3)">VCC</text>
<text x="64.7" y="37.5">Q</text>
<text x="69.9" y="41.4">7</text>
<text x="69.9" y="36.3">3</text>
<text x="74.8" y="39.9">10</text>
<text x="38.9" y="45.1">AUDIO</text>
<text x="48.6" y="46.5">5</text>
<text x="53.4" y="47.7">CV</text>
<text x="63.6" y="42.6">DC</text>
<text x="290.6" y="47.8">1N4148</text>
<text x="325.3" y="42.8">IRFP460</text>
<text x="325.3" y="45.4">Largo Dissipador</text>
<text x="350.7" y="46.1">DIODE</text>
<text x="376.1" y="46.1">1uF</text>
<text x="157.4" y="52.9">NOT</text>
<text x="198.4" y="48.7">BD139</text>
<text x="350.7" y="48.7">UF5404G</text>
<text x="376.1" y="48.7">250V</text>
<text x="48.6" y="56.6">2</text>
<text x="53.4" y="57.8">TR</text>
<text x="60.4" y="58.5" transform="rotate(-90 60.4 58.5)">GND</text>
<text x="63.8" y="57.8">TH</text>
<text x="69.9" y="56.6">6</text>
<text x="139.4" y="57.8">sinal_mod</text>
<text x="223.5" y="57.8">potencia+</text>
<text x="241.2" y="59.1">potencia+</text>
<text x="290.6" y="59">10</text>
<text x="315.1" y="56.4">15 V</text>
<text x="59.2" y="63.3" transform="rotate(-90 59.2 63.3)">1</text>
<text x="67.6" y="64.3">555</text>
<text x="209.4" y="65.6">47u</text>
<text x="290.6" y="61.5">1/4 W</text>
<text x="401.6" y="65.4">Secundário</text>
<text x="157.4" y="66.9">NOT</text>
<text x="198.4" y="71.5">BD140</text>
<text x="315.1" y="66.4">15 V</text>
<text x="110.8" y="77.9">1uF</text>
<text x="294.4" y="76.8">10</text>
<text x="399" y="76.6">630uF</text>
<text x="240.3" y="78.1">potencia-</text>
<text x="299.5" y="79.3">1/4 W</text>
<text x="326.6" y="80.9">IRFP460</text>
<text x="326.6" y="83.5">Largo Dissipador</text>
<text x="357.9" y="78.3">PRIMARIO</text>
<text x="399" y="79.1">200 V</text>
<text x="294.4" y="88.4">1N4148</text>
<text x="352" y="84.2">DIODE</text>
<text x="352" y="86.8">UF5404G</text>
<text x="246.2" y="93.5">Nucleo de Ferrite Branco Aumentador 2:1</text>
<text x="315.1" y="94.4">15 V</text>
<text x="376.1" y="94.4">1uF</text>
<text x="376.1" y="96.9">250V</text>
<text x="194.4" y="103.5">+Ve</text>
<text x="315.1" y="103.3">15 V</text>
<text x="85.3" y="114.9">Uso da Biblioteca TMRpcm</text>
<text x="198.4" y="123.5">BD139</text>
<text x="26.8" y="131.4">CS</text>
<text x="52.1" y="131.4">d4</text>
<text x="25.7" y="137.7">SCK</text>
<text x="52.1" y="137.7">d13</text>
<text x="168.8" y="135.3">NOT</text>
<text x="222.2" y="132.7">potencia-</text>
<text x="110" y="139.3">AREF</text>
<text x="209.4" y="140.4">47u</text>
<text x="273.1" y="142.8">Fonte de Potência</text>
<text x="371.2" y="142.8">Fonte da Modulacão</text>
<text x="24.8" y="144.1">MOSI</text>
<text x="52.1" y="144.1">d11</text>
<text x="111.9" y="149.4">~11</text>
<text x="112.9" y="144.3">13</text>
<text x="112.9" y="146.9">12</text>
<text x="132.2" y="149.2">d11</text>
<text x="132.2" y="146.6">d12</text>
<text x="132.2" y="144.1">d13</text>
<text x="198.4" y="146.4">BD140</text>
<text x="349.2" y="145.4">+VCC</text>
<text x="24.8" y="150.4">MISO</text>
<text x="52.1" y="150.4">d12</text>
<text x="59.9" y="151.7">VCC</text>
<text x="81.8" y="152">5V</text>
<text x="111.9" y="152">~10</text>
<text x="112.9" y="154.5">~9</text>
<text x="170.1" y="150.6">NOT</text>
<text x="417.8" y="155.5">+Ve</text>
<text x="59.7" y="156.8">GND</text>
<text x="113.9" y="156.8">8</text>
<text x="127.1" y="156.8">sinal_mod</text>
<text x="397.3" y="159.5">DIODE</text>
<text x="25.6" y="164.4">VCC</text>
<text x="50.9" y="164.4">VCC</text>
<text x="81.8" y="167.2">A0</text>
<text x="112.9" y="164.7">~6</text>
<text x="112.9" y="167.2">~5</text>
<text x="113.9" y="162.4">7</text>
<text x="336.7" y="165.4">47u</text>
<text x="411.7" y="167.9">2200u</text>
<text x="25.4" y="170.8">GND</text>
<text x="50.9" y="170.8">GND</text>
<text x="81.8" y="169.7">A1</text>
<text x="81.8" y="172.3">A2</text>
<text x="112.9" y="172.3">~3</text>
<text x="113.9" y="170">4</text>
<text x="130.9" y="169.5">d4</text>
<text x="238.9" y="170.5">AMP=179V</text>
<text x="238.9" y="173">FREQ=60Hz</text>
<text x="411.7" y="170.5">25V</text>
<text x="6" y="176.2">CCT001</text>
<text x="81.8" y="174.8">A3</text>
<text x="81.8" y="177.4">A4</text>
<text x="81.8" y="179.9">A5</text>
<text x="109.4" y="179.9">RX &lt; 0</text>
<text x="109.5" y="177.4">TX &gt; 1</text>
<text x="113.9" y="174.8">2</text>
<text x="238.9" y="175.6">REDE 127 V-60Hz</text>
<text x="346.9" y="174.3">127 V-60Hz</text>
<text x="77.6" y="185.9">SIMULINO UNO SMD</text>
<text x="272.8" y="183.6">TRSAT2P2S</text>
<text x="369.3" y="183.6">TRSAT2P3S</text>
<text x="272.8" y="186.1">127 V- 90V</text>
<text x="369.3" y="186.1">127V-14/14</text>
</g>
<g font-size="1.4">
<text x="81.9" y="146.7">RESET</text>
<text x="101" y="145.3" transform="rotate(90 101 145.3)">ARDUINO</text>
<text x="85.8" y="155.4" transform="rotate(90 85.8 155.4)">POWER</text>
<text x="109.2" y="161.1" transform="rotate(90 109.2 161.1)">DIGITAL (PWM~)</text>
<text x="85.3" y="165.5" transform="rotate(90 85.3 165.5)">ANALOG IN</text>
<text x="85.8" y="181.7">www.arduino.cc</text>
<text x="86.1" y="183.3">blogembarcado.blogspot.com</text>
</g>
<g font-size="1.1">
<text x="81.9" y="157">GND</text>
<text x="92.3" y="166.1" transform="rotate(-90 92.3 166.1)">ATMEL</text>
</g>
<text font-size=".7" x="94.3" y="165.2" transform="rotate(-90 94.3 165.2)">ATMEGA328P</text>
</svg>
